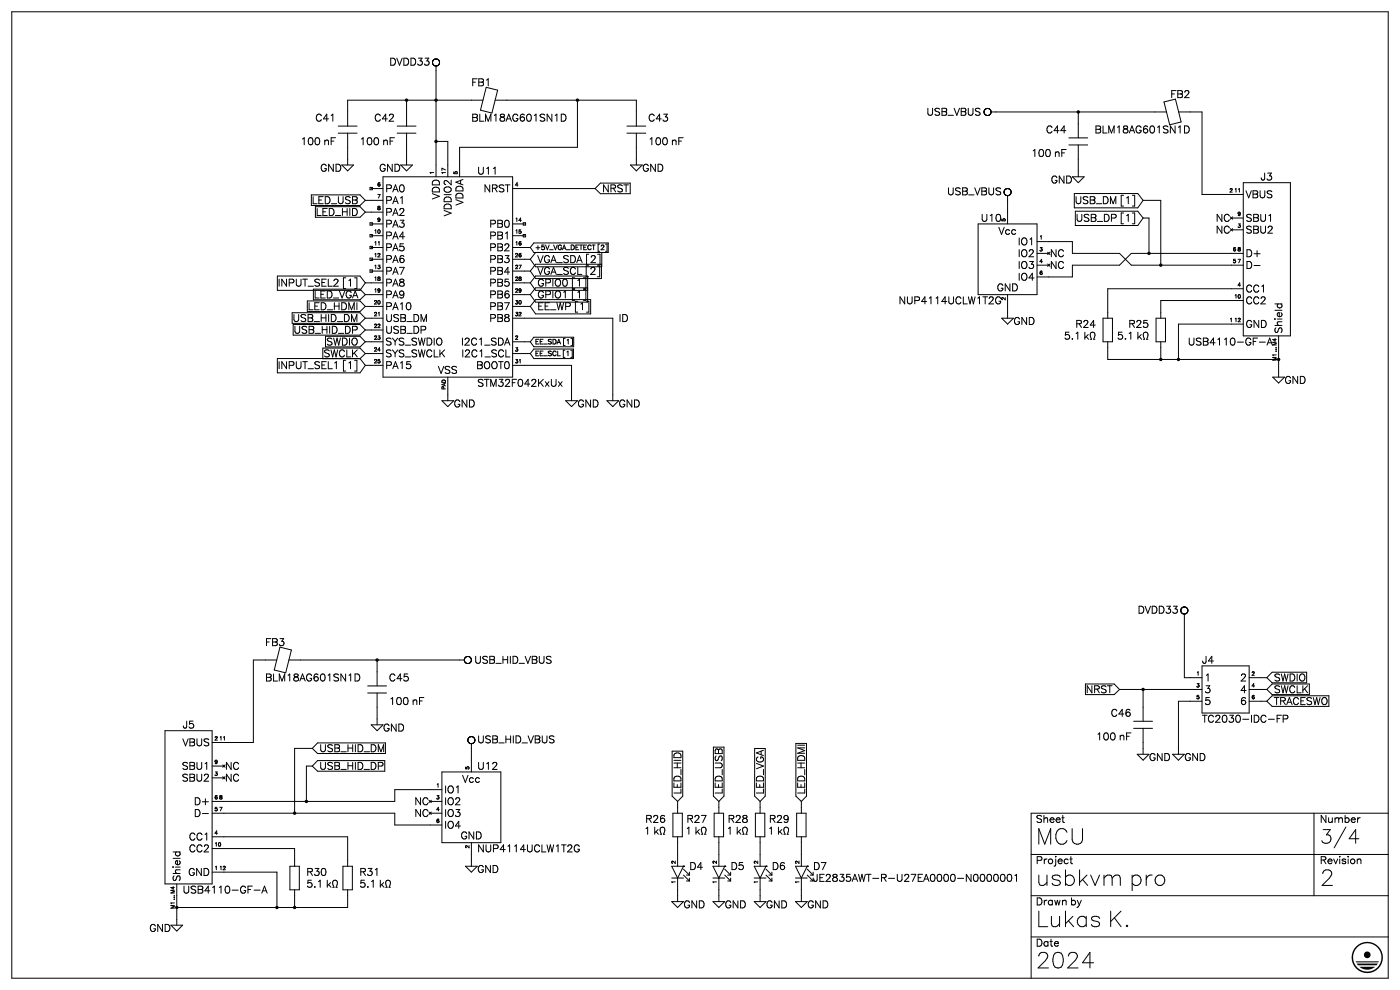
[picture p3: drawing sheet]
<svg xmlns="http://www.w3.org/2000/svg" width="297mm" height="210mm" viewBox="0 0 297 210" stroke-linecap="round" stroke-linejoin="round" font-family="sans-serif">
<g fill="none" stroke="#000" stroke-width=".21">
<path d="M2.5 2.5h292v205h-292zM82.9 12.3h.5a.8 .8 0 0 1 .5 .8 .8 .8 0 0 1-.5 .7h-.5zM84.2 12.3l.6 1.5 .5-1.5M85.7 12.3h.5a.8 .8 0 0 1 .5 .8 .8 .8 0 0 1-.5 .7h-.5zM87.2 12.3h.5a.8 .8 0 0 1 .5 .8 .8 .8 0 0 1-.5 .7h-.5zM88.7 12.3h.8l-.4 .6a.5 .5 0 0 1 .4 .8 .5 .5 0 0 1-.9-.1M90 13.6l.4 .2h.4M90.2 12.3h.8l-.5 .6h.2M92.5 14v21M248.6 19.9h.5M249.5 19.2h-.9v1.5M249.9 19.2l.9 .2 .1 .2-.4 .3 .4 .3-.2 .4-.8 .1z"/>
<path d="M249.9 19.9h.6M251.4 19.6l.2-.4h.3l.3 .3-.2 .5-.7 .7h1M64.2 29.5l.3-.3v1.5M65.6 29.3a.49 .49 0 0 1 .7 .2l.1 .4a.64 .64 0 0 1-.6 .8 .96 .96 0 0 1-.2-1.4zM67 29.3a.49 .49 0 0 1 .7 .2l.1 .4a.64 .64 0 0 1-.5 .8 .96 .96 0 0 1-.3-1.4zM68.2 24.6a.55 .55 0 0 0-.7-.4 .55 .55 0 0 0-.4 .6v.3a.55 .55 0 0 0 .4 .6 .55 .55 0 0 0 .7-.3M68.9 29.7v1M68.9 30l.3-.3 .4 .1 .1 .9M69.2 35.2a.55 .55 0 0 0-.6-.4 .55 .55 0 0 0-.5 .6v.4a.54 .54 0 0 0 .6 .6 .54 .54 0 0 0 .5-.6h-.3M69.7 25.2h-1.1l.7-1v1.5M70.3 29.9h.5M70.3 24.5l.3-.3v1.5"/>
<path d="M70.7 34.8v1.5l-1-1.5v1.5M71.2 29.2h-.9v1.5M71.8 26.8h4M71.8 28.2h4M72 34.9l-.7-.1v1.5h.7M73.7 31.2v2.5M78.5 39.7h.5v.5h-.5zM78.8 40h2.4M80.1 29.3l.2 .6-.2 .7M80.2 39.2l.2 .3M80.4 39.5h.1M80.4 39h.1"/>
<path d="M80.4 39l-.2 .2M80.5 38.7l-.3 .2v.3M80.7 24.6a.55 .55 0 0 0-.7-.4 .55 .55 0 0 0-.4 .6v.3a.55 .55 0 0 0 .4 .6 .55 .55 0 0 0 .7-.3M81.2 37.5h27.6v42.5h-27.6zM81.4 30l.4-.3 .3 .1 .1 .9M81.4 29.7v1M81.7 35.2a.55 .55 0 0 0-.6-.4 .55 .55 0 0 0-.5 .6v.4a.54 .54 0 0 0 .6 .6 .54 .54 0 0 0 .5-.6h-.3M82.2 25.2h-1.1l.7-1v1.5M82.7 29.9h.6M83.2 24.2l-.5 .1-.1 .3M83.2 34.8v1.5l-1-1.5v1.5M83.3 25l-.8 .7h1"/>
<path d="M83.7 29.2h-1v1.5M84.2 26.8h4.1M84.2 28.2h4.1M84.5 34.9l-.7-.1v1.5h.7M86.3 21.2v5.6M86.3 28.2v5.5M91.7 38.7v.5h1.5v-.5M91.9 39.9l.4-.2 .7 .2 .2 .3v.5h-1.5v-.5zM92.5 30h2.5v5M94.2 38.6l.1 .4 .3 .1M94.3 39.9a.74 .74 0 0 1 .9-.3 .74 .74 0 0 1 .4 .9 .74 .74 0 0 1-.9 .3 .74 .74 0 0 1-.4-.9zM95.7 38.2v1l-.7-.7"/>
<path d="M96.7 38.6l1.5 .6M96.8 39.8a.84 .84 0 0 1 1.4 .2v.5h-1.5zM97.7 38.3v.7M101.9 23.4l1.2-4.9 2.5 .6-1.2 4.9M102.5 21.2h-28.8v5.6M103.9 39.2v1.5l-1-1.5v1.5M104.5 39.9h.8l.2-.3-.1-.2-.9-.2v1.5M105 39.9l.5 .8M105 21.2h30v5.6M106.9 39.4l-.4-.2-.6 .2 .1 .4 .7 .3 .2 .2v.2l-.4 .2-.6-.2M107.2 39.2h1M107.7 39.2v1.5"/>
<path d="M108.8 40h17.5M122.5 21.2v10h-25M126.3 40l1.1 1.1h6.3M133 26.8h4M133 28.2h4M133.7 38.8h-6.3l-1.1 1.2M133.7 35h2.5l-1.2 1.2zM135 28.2v6.8M196.8 23v1l.5 .5 .5-.3v-1.2M199.3 23.2l-.3-.2-.7 .2 .2 .3 .7 .3 .1 .2v.2l-.3 .3-.7-.3M199.8 23l1 .1v.4l-.3 .2 .3 .3-.1 .4-.9 .1zM199.8 23.7h.7"/>
<path d="M201.1 24.5h1.2M201.2 39.8v1.1l.4 .4 .5-.2 .1-1.3M202.4 23l.6 1.5 .6-1.5M203.9 23l.9 .1 .1 .3-.3 .3 .3 .3-.1 .4-.9 .1zM203.9 23.7h.7M204.2 39.8l.9 .2v.4l-.2 .2 .3 .2-.1 .5h-.9zM205.4 23v1l.4 .5 .5-.3 .1-1.2M206.8 39.8l.6 1.5 .5-1.5M206.9 24.2l.7 .3M207.6 23h-.5l-.2 .3 .2 .2 .5 .2M208.3 39.8l.9 .2v.4l-.3 .2 .4 .2-.2 .5h-.8zM209.8 39.8v1.1l.4 .4 .5-.2 .1-1.3"/>
<path d="M211.3 23.7h36.2M211.9 39.8l-.5 .1-.1 .3 .1 .2 .6 .2M219.2 32l.3-.3v1.5M220.6 31.8a.49 .49 0 0 1 .7 .2l.1 .4a.64 .64 0 0 1-.6 .8 .96 .96 0 0 1-.2-1.4zM222 31.8a.49 .49 0 0 1 .7 .2l.1 .4a.64 .64 0 0 1-.6 .8 .96 .96 0 0 1-.2-1.4zM223.2 27.1a.55 .55 0 0 0-.7-.4 .55 .55 0 0 0-.4 .6v.3a.55 .55 0 0 0 .4 .6 .55 .55 0 0 0 .7-.3M223.9 38.3h.3l-.2 .5M223.9 32.2v1M223.9 32.5l.4-.3 .3 .1 .1 .9M224.2 37.7a.55 .55 0 0 0-.6-.4 .55 .55 0 0 0-.5 .6l.1 .6 .2 .3M224.7 27.7h-1.1l.7-1v1.5M225.3 32.4h.5"/>
<path d="M225.7 37.3v1.5l-1-1.5v1.5M226.1 27.7h-1.1l.8-1v1.5M226.2 31.7h-.9v1.5M226.8 29.3h3.9M226.8 30.7h3.9M227 37.4l-.7-.1v1.5h.7M228.7 23.7v5.6M228.7 30.7v5.5M232.5 26.7l.9 .2v.4l-.3 .1 .4 .3-.1 .4-.9 .1zM232.5 27.4h.6M234 26.7v1.5h.9M235.2 28.2v-1.5l.6 1.5 .6-1.5v1.5"/>
<path d="M237.1 27l.3-.3v1.5M238.4 26.8v.4l.7 .2 .2 .3a.5 .5 0 0 1-.5 .5 .5 .5 0 0 1-.5-.5l.2-.3 .6-.2 .1-.3a.56 .56 0 0 0-.8-.1zM239.6 28.2l.5-1.5 .6 1.5M239.8 27.7h.7M242.1 27.1a.55 .55 0 0 0-.7-.4 .55 .55 0 0 0-.4 .6v.3a.54 .54 0 0 0 .5 .6 .54 .54 0 0 0 .6-.6h-.4M243.4 26.9v-.1a.49 .49 0 0 0-.8 .2v.7M244.1 26.8a.49 .49 0 0 1 .8 .2v.4a.64 .64 0 0 1-.5 .8 .96 .96 0 0 1-.3-1.4zM245.6 27l.3-.3v1.5M246.9 21.6l2.5-.6 1.2 4.9-2.5 .6zM247.8 26.9l-.4-.2-.6 .2 .1 .4 .7 .3 .2 .2v.2l-.4 .2-.6-.2M249.3 26.7v1.5l-1-1.5v1.5M250 27l.4-.3v1.5"/>
<path d="M250 23.7h5v17.5h8.8M251.3 26.7h.5a.8 .8 0 0 1 .5 .8 .8 .8 0 0 1-.5 .7h-.5zM263.8 38.7h10v32.5h-10zM268.3 36.7l-.1 1.4-.2 .1-.3-.1-.1-.4M268.8 37.9l.3 .3M268.9 36.7h.8M59.2 59.2v1.5M60.8 59.2v1.5l-1-1.5v1.5M61.4 60l.8-.1 .2-.2-.1-.3-.9-.2v1.5M62.9 59.2v1.1l.4 .4 .5-.2 .1-1.3M64.2 59.2h1M64.7 59.2v1.5"/>
<path d="M66.4 41.7v1.5h.9M67.3 44.2v1.5h.8M67.6 42.4h.6M67.8 59.4l-.4-.2-.6 .2 .1 .4 .7 .3 .2 .2v.2l-.4 .2-.6-.2M68.3 59.9h.6M68.5 44.9h.6M68.6 41.7h-1v1.5h1M69 41.7h.5a.8 .8 0 0 1 .5 .8 .8 .8 0 0 1-.5 .7h-.5zM69.2 59.2h-.9v1.5h.9M69.4 44.2h-.9v1.5h.9M69.6 59.2v1.5h.9M69.9 44.2h.5a.8 .8 0 0 1 .5 .8 .8 .8 0 0 1-.5 .7h-.5z"/>
<path d="M70.3 43.2h1.1M70.9 59.6l.2-.4 .5 .1 .1 .2-.2 .5-.7 .7h1M71.1 45.7h1.2M71.8 41.7v1.1l.4 .4 .5-.2 .1-1.3M72.6 44.2v1.5M72.6 44.9h1M73.4 58.9h-.5v2.3h.5M73.6 44.2v1.5M74 59.5l.4-.3v1.5M74.2 44.2v1.5M74.3 41.9l-.4-.2-.6 .2 .1 .4 .7 .3 .2 .2v.2l-.4 .2-.6-.2M74.8 42.4h.6"/>
<path d="M75.2 58.9h.5M75.4 41.7h-.6v1.5h.6M75.5 44.3l-.7-.1v1.5l.7-.1M76.4 58.6h-17.6v3h17.6M76.4 43.8h-9.5v2.3h9.5M76.4 41.3h-10.3v2.3h10.3M78.5 52.2h.5v.5h-.5zM78.5 54.7h.5v.5h-.5zM78.5 47.2h.5v.5h-.5zM78.5 49.7h.5v.5h-.5zM78.5 57.2h.5v.5h-.5zM78.8 47.5h2.4"/>
<path d="M78.8 52.5h2.4M78.8 55h2.4M78.8 57.5h2.4M78.8 50h2.4M79.5 56.4l.2-.2v.8M79.5 48.9l.2-.2v.8M79.5 51.4l.2-.2v.8M79.5 53.9l.2-.2v.8M80.1 56.9l.4 .1M80.2 56.2h.4l-.2 .3h.1M80.3 51.4l.1-.2v.8M80.5 53.7l-.3 .2"/>
<path d="M80.5 54.1l-.4 .4h.5M80.5 48.8a.34 .34 0 0 0-.4 .3 .34 .34 0 0 0 .4 .4M91.7 41.1l1.5 .5-1.5 .6M94.2 41.3h1.5M94.2 44.6l1.5 .6-1.5 .6M94.3 43.6a.84 .84 0 0 1 1.4 .2v.5h-1.5zM94.3 42.1a.84 .84 0 0 1 1.4 .2v.5h-1.5zM96.7 42.4l1.5 .5-1.5 .6M96.8 41.3a.84 .84 0 0 1 1.4 .2v.5h-1.5zM104.1 47.5l.9-.1 .1-.2-.1-.3-.9-.2v1.5M104.1 52.5l.9-.1 .1-.2-.1-.3-.9-.2v1.5M104.1 55l.9-.1 .1-.2-.1-.3-.9-.2v1.5"/>
<path d="M104.1 50l.9-.1 .1-.2-.1-.3-.9-.2v1.5M104.1 57.5l.9-.1 .1-.2-.1-.3-.9-.2v1.5M104.1 60l.9-.1 .1-.2-.1-.3-.9-.2v1.5M105.6 54.2l.9 .2 .1 .2-.4 .3 .4 .3-.1 .4-.9 .1zM105.6 59.2l.9 .2 .1 .2-.4 .3 .4 .3-.1 .4-.9 .1zM105.6 46.7l.9 .2 .1 .2-.4 .3 .4 .3-.1 .4-.9 .1zM105.6 49.2l.9 .2 .1 .2-.4 .3 .4 .3-.1 .4-.9 .1zM105.6 51.7l.9 .2 .1 .2-.4 .3 .4 .3-.1 .4-.9 .1zM105.6 56.7l.9 .2 .1 .2-.4 .3 .4 .3-.1 .4-.9 .1zM105.6 59.9h.6M105.6 57.4h.6M105.6 54.9h.6"/>
<path d="M105.6 47.4h.6M105.6 49.9h.6M105.6 52.4h.6M107 55.4l.4 .3 .4-.1M107.2 54.2h.8l-.5 .6h.3M107.2 49.5l.4-.3v1.5M107.7 51.7l-.5 .1-.1 .3M107.8 56.7l-.8 1h1.1M107.8 52.5l-.8 .7h1M107.8 46.8a.49 .49 0 0 0-.7 .2l-.1 .4a.64 .64 0 0 0 .6 .8l.2-.1M107.9 59.2h-.7l-.1 .7 .3-.2 .4 .1M113.2 51.5h15.8"/>
<path d="M113.2 53.6h15.8M113.6 56.1h14M113.6 59.1h14M113.6 56.6h14.1M113.6 58.6h11.1M203.7 40.1l-.3-.3-.7 .3 .2 .3 .7 .3 .1 .2v.2l-.3 .2-.7-.2M204.2 40.6h.7M205.5 41.3h1.1M207.5 47.5h12.5v15h-12.5zM208.3 40.6h.6M208.4 45.5v1l.4 .5 .5-.3 .1-1.2M210.1 45.7l.3-.2v1.5"/>
<path d="M211.3 41.1l.6 .2M211.9 48.2l.6 1.5 .5-1.5M212.1 45.5a.49 .49 0 0 0-.7 .2l-.1 .4a.64 .64 0 0 0 .6 .9l.2-.1M213.8 42.5v2.5M216.2 50.5v1.5M216.2 53v1.5M216.2 55.5v1.5M216.2 58v1.5M216.8 59.1a.69 .69 0 0 1 0-.8 .69 .69 0 0 1 .8-.3l.3 .5-.1 .6M216.9 55.7l.1-.2a.7 .7 0 0 1 .9 .7 .7 .7 0 0 1-.9 .7l-.3-.5zM217 53a.7 .7 0 0 1 .9 .7 .7 .7 0 0 1-.9 .7l-.3-.5 .1-.6zM217 50.5a.74 .74 0 0 0-.3 1 .74 .74 0 0 0 .9 .4l.3-.5-.1-.6-.2-.3"/>
<path d="M218.3 56.7l.3 .3 .5-.1M218.4 55.5h.8l-.4 .5h.2M218.5 50.7l.4-.2v1.5M218.9 53h-.4l-.1 .3M219 58l-.7 1h1.1M219 53.7l-.7 .8h1M220 51.2h7.5v2.5h10l2.5 2.5h23.8M227.9 41.1h13.5l1.1 1.4-1.1 1.6h-13.5zM228.1 44.8h13.3l1.1 1.4-1.1 1.6h-13.3zM228.3 41.7v1.1l.4 .4 .5-.2 .1-1.3M228.5 45.5v1l.4 .5 .5-.3 .1-1.2M230.8 41.9l-.4-.2-.6 .2 .1 .4 .7 .3 .2 .2v.2l-.4 .2-.6-.2"/>
<path d="M231 45.7l-.4-.2-.6 .2 .1 .3 .8 .3 .1 .2v.2l-.4 .3-.6-.3M231.3 41.7l.9 .2 .1 .2-.4 .3 .4 .3-.2 .4-.8 .1zM231.3 42.4h.6M231.5 45.5l.9 .1 .1 .3-.4 .3 .4 .3-.1 .4-.9 .1zM231.5 46.2h.6M232.6 43.2h1.1M232.8 47h1.1M234.1 41.7h.5a.8 .8 0 0 1 .5 .8 .8 .8 0 0 1-.5 .7h-.5zM234.3 45.5h.5a.8 .8 0 0 1 .5 .7 .8 .8 0 0 1-.5 .8h-.5zM235.6 43.2v-1.5l.5 1.5 .6-1.5v1.5M235.8 46.2h.8l.2-.2-.1-.4-.9-.1v1.5M238.4 41.4h-.5v2.3h.5"/>
<path d="M238.4 45.2h-.5v2.3h.5M239 45.7l.4-.2v1.5M239 42l.4-.3v1.5M240.2 45.2h.5v2.3h-.5M240.2 41.4h.5v2.3h-.5M242.5 42.5h3.7v13.7M242.5 46.2h1.3v7.5M259.2 45.5v1.5l-1-1.5v1.5M259.2 48v1.5l-1-1.5v1.5M260.4 45.5a.75 .75 0 0 0-.7 .7 .75 .75 0 0 0 .7 .8M260.4 48a.75 .75 0 0 0-.7 .7 .75 .75 0 0 0 .7 .8M261 40.2l.1-.2 .3 .1-.5 .6h.5"/>
<path d="M262 40.1l.2-.1v.7M262.1 55h-.4v.3a.27 .27 0 0 1 .4 0 .27 .27 0 0 1-.1 .4 .27 .27 0 0 1-.4-.1M262.1 52.6l-.3-.1-.1 .5M262.6 55h.5l-.3 .7M262.8 40.1l.1-.1v.7M263 52.5l-.3 .1 .2 .2M263 52.8l-.4 .2 .1 .2h.3M263 60l-.4 .5h.6M263.8 53.7h-23.8l-2.5 2.5h-10v2.5h-5M59.2 76.7v1.5M60.8 76.7v1.5l-1-1.5v1.5M61.4 77.5l.8-.1 .2-.2-.1-.3-.9-.2v1.5"/>
<path d="M62 66.3h14.4l1.1 1.2-1.1 1.1h-14.4zM62.4 66.7v1.1l.4 .4 .5-.2 .1-1.3M62.6 69.2v1.1l.4 .4 .5-.2 .1-1.3M62.9 76.7v1.1l.4 .4 .5-.2 .1-1.3M64.2 76.7h1M64.7 76.7v1.5M64.9 66.9l-.4-.2-.6 .2 .1 .4 .7 .3 .2 .2v.2l-.4 .2-.6-.2M65.1 69.4l-.4-.2-.6 .2 .1 .4 .7 .3 .2 .2v.2l-.4 .2-.6-.2M65.4 60.7h1.1M65.4 78.2h1.1M65.4 66.7l.9 .2 .1 .2-.4 .3 .4 .3-.2 .4-.8 .1zM65.4 67.4h.6"/>
<path d="M65.6 64.2v1.5h.8M65.6 69.2l.9 .2 .1 .2-.4 .3 .4 .3-.2 .4-.8 .1zM65.6 69.9h.6M66.6 68.2h1.2M66.8 64.9h.6M66.9 61.7v1.5h.8M66.9 70.7h1.1M67.7 64.2h-.9v1.5h.9M67.8 76.9l-.4-.2-.6 .2 .1 .4 .7 .3 .2 .2v.2l-.4 .2-.6-.2M68.1 62.4h.5M68.1 64.2h.5a.8 .8 0 0 1 .6 .8 .8 .8 0 0 1-.6 .7h-.5zM68.1 67.4h1"/>
<path d="M68.1 66.7v1.5M68.3 77.4h.6M68.4 69.9h1M68.4 69.2v1.5M69 61.7h-.9v1.5h.9M69.1 66.7v1.5M69.2 76.7h-.9v1.5h.9M69.4 69.2v1.5M69.4 61.7h.5a.8 .8 0 0 1 .5 .8 .8 .8 0 0 1-.5 .7h-.5zM69.4 65.7h1.2M69.6 76.7v1.5h.9M69.7 66.7v1.5"/>
<path d="M69.9 74.4l-.4-.2-.6 .2 .1 .4 .7 .3 .2 .2v.2l-.4 .2-.6-.2M69.9 69.2v1.5M70.2 74.2l.4 1.5 .3-1.5 .4 1.5 .3-1.5M70.3 66.7h.5a.8 .8 0 0 1 .5 .8 .8 .8 0 0 1-.5 .7h-.5zM70.4 71.9l-.3-.2-.7 .2 .2 .4 .7 .3 .1 .2v.2l-.3 .2-.7-.2M70.5 69.2h.5a.8 .8 0 0 1 .5 .8 .8 .8 0 0 1-.5 .7h-.5zM70.7 63.2h1.2M70.8 71.7l.3 1.5 .4-1.5 .4 1.5 .3-1.5M70.9 64.9h1M70.9 64.2v1.5M71 77l.4-.3v1.5M71.6 68.2h1.1"/>
<path d="M71.8 70.7h1.1M71.9 64.2v1.5M72 61.7l.6 1.5 .5-1.5M72.5 64.2h.5a.8 .8 0 0 1 .5 .8 .8 .8 0 0 1-.5 .7h-.5zM72.6 71.7h.5a.8 .8 0 0 1 .6 .8 .8 .8 0 0 1-.6 .7h-.5zM73.1 66.7h.5a.8 .8 0 0 1 .5 .8 .8 .8 0 0 1-.5 .7h-.5zM73.1 74.6a.55 .55 0 0 0-.7-.4 .55 .55 0 0 0-.4 .6v.3a.55 .55 0 0 0 .4 .6 .55 .55 0 0 0 .7-.3M73.3 69.2h.5a.8 .8 0 0 1 .5 .8 .8 .8 0 0 1-.5 .7h-.5zM73.4 76.4h-.5v2.3h.5M73.6 74.2v1.5h.8M74 77l.4-.3v1.5M74 65.7v-1.5l.6 1.5 .5-1.5v1.5"/>
<path d="M74.1 71.7v1.5M74.5 62.1a.55 .55 0 0 0-.6-.4 .55 .55 0 0 0-.5 .6v.3a.54 .54 0 0 0 .6 .6 .54 .54 0 0 0 .5-.6h-.4M74.6 68.2v-1.5l.5 1.5 .6-1.5v1.5M74.8 74.2v1.5M74.8 63.2l.6-1.5 .5 1.5M74.8 70h.6M75 62.7h.7M75.1 74.9l.7 .8M75.2 76.4h.5M75.2 78.7h.5M75.2 61.2h.5M75.4 71.7a.75 .75 0 0 0-.8 .8 .75 .75 0 0 0 .8 .7"/>
<path d="M75.4 69.2h-.6v1.5M75.8 74.2l-1 1M76.4 76.1h-17.6v3h17.6M76.4 71.3h-7.3v2.3h7.3M76.4 61.3h-9.9v2.3h9.9M76.4 63.8h-11.2v2.3h11.2M76.4 73.8h-7.9v2.3h7.9M76.4 68.8h-14.2v2.3h14.2M77.5 67.5h3.7M80.4 66.2v.8M95 80v5M98.1 71.7v1.5"/>
<path d="M98.2 74.2v1.5M98.7 72.1l.3-.4 .4 .1 .1 .2-.2 .5-.7 .7h1M98.8 74.6l.2-.4h.3l.3 .3-.2 .5-.7 .7h1M101.1 72.1a.55 .55 0 0 0-.6-.4 .55 .55 0 0 0-.5 .6v.3a.55 .55 0 0 0 .5 .6 .55 .55 0 0 0 .6-.3M101.2 74.6a.55 .55 0 0 0-.7-.4 .55 .55 0 0 0-.4 .6v.3a.55 .55 0 0 0 .4 .6 .55 .55 0 0 0 .7-.3M101.3 76.7l1 .2v.4l-.3 .1 .3 .3-.1 .4-.9 .1zM101.3 77.4h.7M101.8 72l.3-.3v1.5M101.8 74.5l.4-.3v1.5M102.8 73.2h1.2M102.9 76.9l.1-.1a.7 .7 0 0 1 .9 .7 .7 .7 0 0 1-.9 .6l-.2-.5zM102.9 75.7h1.1"/>
<path d="M104.1 62.5l.9-.1 .1-.2-.1-.3-.9-.2v1.5M104.1 67.5l.9-.1 .1-.2-.1-.3-.9-.2v1.5M104.1 65l.9-.1 .1-.2-.1-.3-.9-.2v1.5M104.5 76.9l.1-.1a.7 .7 0 0 1 .9 .7 .7 .7 0 0 1-.9 .6l-.3-.5zM105.3 71.9l-.4-.2-.7 .2 .2 .4 .8 .3 .1 .4-.4 .2-.7-.2M105.3 74.4l-.3-.2-.7 .2 .2 .4 .7 .3 .1 .2v.2l-.3 .2-.7-.2M105.6 61.7l.9 .2 .1 .2-.4 .3 .4 .3-.1 .4-.9 .1zM105.6 64.2l.9 .2 .1 .2-.4 .3 .4 .3-.1 .4-.9 .1zM105.6 66.7l.9 .2 .1 .2-.4 .3 .4 .3-.1 .4-.9 .1zM105.6 62.4h.6M105.6 64.9h.6M105.6 67.4h.6"/>
<path d="M105.8 71.7h.4a.8 .8 0 0 1 .6 .8 .8 .8 0 0 1-.6 .7h-.4zM105.8 76.7h.9M106.2 76.7v1.5M106.8 74.6a.55 .55 0 0 0-.6-.4 .55 .55 0 0 0-.4 .6v.3a.55 .55 0 0 0 .4 .6 .55 .55 0 0 0 .6-.3M107 60.4l.4 .3 .4-.1M107 64.2h1l-.7 1.5M107 73.2l.6-1.5 .6 1.5M107.1 62.7l.2 .4h.5M107.2 72.7h.8M107.3 74.2v1.5h.9M107.7 61.7h-.2a.76 .76 0 0 0-.4 1M107.7 66.7l-.5 .1-.1 .3 .7 .3"/>
<path d="M107.8 67.3l-.6 .1-.2 .3 .2 .4 .5 .1M107.8 62.4h-.5l-.2 .3M107.8 76.8a.49 .49 0 0 0-.7 .2l-.1 .4a.64 .64 0 0 0 .6 .8l.2-.1M108.8 72.5h3.7M108.8 75h3.7M111.3 67.5h18.7v17.5M111.3 77.5h9.9v7.5M112.5 75l.7 1.1h8.5M112.5 72.5l.7 1.1h8.5M113.6 63.6h11.7M113.6 66.6h11.7M113.6 61.1h11.1"/>
<path d="M113.6 64.1h11.1M113.6 61.6h11.1M121.7 74h-8.5l-.7 1M121.7 71.5h-8.5l-.7 1M191.9 63v1.5l-1-1.5v1.5M192.5 63v1l.4 .5 .5-.3 .1-1.2M194.1 63.7h.8l.2-.2-.1-.4-.9-.1v1.5M196.6 64h-1.1l.7-1v1.5M197.1 63.2l.4-.2v1.5M198.6 63.2l.3-.2v1.5M200.9 64h-1.1l.7-1v1.5M201.3 63v1l.4 .5 .5-.3 .1-1.2"/>
<path d="M203.9 63.3a.55 .55 0 0 0-.7-.3 .55 .55 0 0 0-.4 .5v.4a.55 .55 0 0 0 .4 .6 .55 .55 0 0 0 .7-.4M204.4 63v1.5h.8M205.4 63l.4 1.5 .3-1.5 .4 1.5 .4-1.5M207.4 63.2l.4-.2v1.5M208.5 63h1M209 63v1.5M209.9 63.3l.2-.3h.3l.3 .2-.2 .5-.7 .8h1M211.9 63a.75 .75 0 0 0-.7 .7 .75 .75 0 0 0 .7 .8M212.5 67.5h2.5l-1.2 1.2zM212.7 60.6a.55 .55 0 0 0-.6-.4 .55 .55 0 0 0-.4 .6v.3a.54 .54 0 0 0 .5 .6 .54 .54 0 0 0 .5-.6h-.3M213.8 65v2.5M226.8 70.5h-.7l-.1 .6a.53 .53 0 0 1 .8 0 .53 .53 0 0 1-.1 .8 .53 .53 0 0 1-.8-.2"/>
<path d="M227.5 71.8v.2zM228.3 70.7l.3-.2v1.5M228.4 68.7l.9-.1 .1-.2v-.3l-1-.1v1.5M228.9 68.7l.5 .8M229.9 68.3l.3-.3h.4l.2 .2-.2 .5-.7 .8h1M230.1 70.5v1.5M230.4 71.4l.5 .6M230.9 71l-.8 .7M231.9 70.5h-.2a.62 .62 0 0 0-.3 1l.2 .5h-.3M232 68l-.7 1h1.1M234 67.5v5M235 72.5v3.7h36.3"/>
<path d="M236 67.5v5M239.7 68.7l.8-.1 .2-.2-.1-.3-.9-.1v1.5M240.2 68.7l.5 .8M241.2 68.3l.3-.3h.4l.1 .2-.2 .5-.7 .8h1M241.4 70.5v1.5M241.7 71.4l.5 .6M242.1 71l-.7 .7M242.5 69.2l.2 .2 .4 .1M243.1 70.5h-.1a.62 .62 0 0 0-.4 1l.2 .5h-.3M243.4 68h-.7l-.1 .6 .3-.1h.4M245.2 67.5v5M246.2 72.5v3.7"/>
<path d="M247.3 67.5v5M253.3 71.7l-.1 1.3-.5 .2-.4-.4M254.8 71.9l-.4-.2-.6 .2 .1 .4 .7 .3 .2 .2v.2l-.4 .2-.6-.2M255.3 71.7l.9 .2 .1 .2-.4 .3 .4 .3-.2 .4-.8 .1zM255.3 72.4h.6M257.8 72.7h-1.1l.7-1v1.5M258.4 72l.3-.3v1.5M259.8 72l.3-.3v1.5M261 67.6l.2-.1v.7M261.2 71.8a.49 .49 0 0 1 .7 .2l.1 .4a.64 .64 0 0 1-.6 .8 .96 .96 0 0 1-.2-1.4zM262 67.6l.2-.1v.7M262 62.6l.2-.1v.7"/>
<path d="M262.5 72.6h1.3M263 67.5l-.3 .2M263 67.9l-.4 .3h.5M263 62.5a.34 .34 0 0 0-.4 .4 .34 .34 0 0 0 .4 .3M263.8 63.7h-17.6v3.8M263.8 68.7h-13.8v7.5M263.8 61.2h-28.8v6.3M265.4 72.1a.55 .55 0 0 0-.7-.4 .55 .55 0 0 0-.4 .6v.3a.54 .54 0 0 0 .5 .6 .54 .54 0 0 0 .6-.6h-.4M265.9 72.4h.5M266.8 71.7h-.9v1.5M267.1 72.6h1.3M268.8 73.2l.6-1.5 .5 1.5"/>
<path d="M269 72.7h.7M270 80h2.5l-1.2 1.2zM270.7 74.5h.1M270.7 74.1h.1M270.8 75.8h-.8l.8 .3-.8 .3h.8M270.8 75.3h-.8l.1 .2M271.3 73.7v6.3M93.7 85h2.6l-1.3 1.2zM93.8 80.7l-.1 .4h.8v-.4M94.1 82l-.3 .1-.1 .4h.8M94.1 82v.1M94.1 82.1v.4"/>
<path d="M94.2 81.4v.3M94.5 81.3l-.8 .3 .8 .3M120 85h2.5l-1.3 1.2zM128.8 85h2.4l-1.2 1.2zM58.7 140h-5v17.5h-6.2M61.3 140h37.2M80 140v5.5M98.5 140h.1M98.5 139.9v.1M98.5 139.9h.1M98.5 139.8v.1M98.5 139.8h.1"/>
<path d="M98.6 139.6l-.1 .2M98.7 139.5l-.1 .1M98.7 139.5h.1M98.7 139.4v.1M98.8 139.4h-.1M98.8 139.4h.1M98.9 139.4h-.1M98.9 139.3v.1M98.9 139.3h.1M99 139.3h-.1M99 139.3h.1M99.1 139.3h-.1"/>
<path d="M99.1 139.3h.1M99.2 139.3h-.1M99.3 139.2l-.1 .1M99.3 139.2v.1M99.3 139.3h.1M99.4 139.3h.1M99.5 139.3h.1M99.6 139.3v.1M99.6 139.4h.1M99.7 139.4l.2 .3M99.9 139.7h.1M99.9 139.7l.1 .1"/>
<path d="M100 139.8h.1M100 139.8v.1M100 139.9h.1M241.6 128.6h.5a.8 .8 0 0 1 .6 .7 .8 .8 0 0 1-.6 .8h-.5zM242.9 128.6l.6 1.5 .6-1.5M244.4 128.6h.5a.8 .8 0 0 1 .5 .7 .8 .8 0 0 1-.5 .8h-.5zM245.9 128.6h.5a.8 .8 0 0 1 .5 .7 .8 .8 0 0 1-.5 .8h-.5zM247.5 128.6h.8l-.4 .6a.5 .5 0 0 1 .3 .8 .5 .5 0 0 1-.8-.2M248.8 129.8l.3 .3 .5-.1M248.9 128.6h.8l-.4 .6h.2M251.2 130.2v13.5h3.8M35 155h10v32.5h-10z"/>
<path d="M38.8 156.7l.6 1.5 .5-1.5M40.3 156.7l.9 .2 .1 .2-.4 .3 .4 .3-.2 .4-.8 .1zM40.3 157.4h.6M41.8 156.7v1.1l.4 .4 .5-.2 .1-1.3M43.3 158l.6 .2M43.9 156.7l-.5 .1-.1 .3 .1 .2 .6 .2M58.2 142.1l1.2-4.8 2.4 .6-1.2 4.8M66.2 158.7h-3.7v13.8M66.2 158.7l1.2 1.1h14.4M78 145.5h4M78 147h4M78.8 153.7h2.4l-1.2 1.3z"/>
<path d="M80 147v6.7M81.8 157.6h-14.4l-1.2 1.1M98.5 140v.2M98.5 140.2v.1M98.5 140.3h.1M98.6 140.3v.1M98.6 140.4h.1M98.6 140.4l.4 .3M99 140.7h.1M99.1 140.7h.1M99.2 140.7h.1M99.3 157v.2"/>
<path d="M99.3 157h.1M99.3 156.9v.1M99.3 156.9h.1M99.3 157.2h.1M99.3 157.2l.3 .4M99.3 156.8v.1M99.3 156.7v.1M99.3 156.7h.1M99.3 140.7h.1M99.3 156.6v.1M99.4 140.7h-.1M99.4 156.6h-.1"/>
<path d="M99.4 156.6h.1M99.4 156.5v.1M99.4 140.7h.1M99.4 156.5h.1M99.5 140.7h-.1M99.5 156.5h-.1M99.5 156.4v.1M99.5 156.4h.1M99.5 140.7h.1M99.6 156.4h-.1M99.6 140.7h-.1M99.6 157.6h.1"/>
<path d="M99.6 157.6v.1M99.6 157.7h.1M99.7 157.7h.1M99.7 140.6l-.1 .1M99.7 140.6h.1M99.7 156.3l-.1 .1M99.8 140.6h-.1M99.8 140.5v.1M99.8 157.7h.1M99.8 156.3h-.1M99.8 140.5h.1M99.9 140.4l-.1 .1"/>
<path d="M99.9 157.7h.1M99.9 156.3h-.1M99.9 140.4h.1M99.9 156.3h.1M99.9 140.3v.1M100 140.3h-.1M100 140.2v.1M100 140.1v.1M100 140.1h.1M100 157.7v6M100 156.2v.1M100 156.2l-.1 .1"/>
<path d="M100 157.7h.1M100 156.3h.1M100.1 157.7h-.1M100.1 156.3h.1M100.1 157.7h.1M100.2 156.3h.1M100.2 157.7h-.1M100.3 157.7h-.1M100.3 156.3l.1 .1M100.3 157.7h.1M100.4 157.7h-.1M100.4 157.6v.1"/>
<path d="M100.4 157.6h.1M100.4 156.4h.1M100.5 156.4l.1 .1M100.5 157.5l-.1 .1M100.6 157.5h-.1M100.6 156.5h.1M100.6 156.5v.1M100.6 156.6h.1M100.6 157.4v.1M142.6 159.3v9.6l1.2 1.1M144.8 159.3v9.6l-1 1.1M151.3 158.5v10.4l1.2 1.1"/>
<path d="M153.6 158.5v10.4l-1.1 1.1M160.1 158.8v10.1l1.1 1.1M162.3 158.8v10.1l-1.1 1.1M168.8 157.7v11.2l1.2 1.1M171.1 157.7v11.2l-1.1 1.1M231.6 145.5v1.5l-1-1.5v1.5M232.2 146.2l.9-.1 .1-.2-.1-.3-.9-.1v1.5M232.7 146.2l.5 .8M232.9 155.7l.4-.2v1.5M234.4 155.5a.49 .49 0 0 1 .7 .2v.4a.64 .64 0 0 1-.5 .9 .96 .96 0 0 1-.2-1.5zM234.6 145.7l-.3-.2-.7 .2 .2 .3 .7 .3 .1 .2v.2l-.3 .3-.7-.3M234.9 145.5h1"/>
<path d="M235.8 155.5a.49 .49 0 0 1 .7 .2l.1 .4a.64 .64 0 0 1-.6 .9 .96 .96 0 0 1-.2-1.5zM236.4 145.1h-6.1v2.2h6.1M236.9 150.8a.55 .55 0 0 0-.6-.3 .55 .55 0 0 0-.4 .5v.4a.55 .55 0 0 0 .4 .6 .55 .55 0 0 0 .6-.4M237.5 146.2h17.5M237.6 156v1M237.6 156.2l.4-.2h.4v1M238.4 151.5h-1l.7-1v1.5M238.9 151.5v.2l.5 .3M239 156.2h.6M239.4 151l-.3 .1-.2 .4M239.4 150.5h-.1a.76 .76 0 0 0-.4 1M239.9 155.5h-.9v1.5"/>
<path d="M240.5 153h4M240.5 154.5h4M241.3 160h2.5l-1.3 1.2zM242.5 146.2v6.8M242.5 154.5v5.5M248.7 160h2.5l-1.2 1.2zM253.9 148.1l.3 .1M253.9 145.6l.3 .1M254 145h.4l-.3 .3h.2M254 142.6l.2-.1v.7M254.3 147.5h-.3l-.1 .3 .3-.1M255 141.2h10v10h-10z"/>
<path d="M255 148.7h-5v11.3M263.4 149l.2 .4 .3 .1M263.9 148.5l-.3 .1-.2 .4M263.9 143h-.4l-.1 .3M263.9 148h-.1a.76 .76 0 0 0-.4 1M264 145.5l-.7 1h1.1M264 143.7l-.7 .8h1M265 146.2h3.8M265 143.7h3.8M265 148.7h3.8M268.8 143.7l1.1 1.1h7.3M268.8 146.2l1.1 1.1h7.9"/>
<path d="M268.8 148.7l1.1 1.1h12M277.2 142.6h-7.3l-1.1 1.1M277.8 145.1h-7.9l-1.1 1.1M281.9 147.6h-12l-1.1 1.1M39.8 161.9l-.4-.2-.6 .2 .1 .4 .7 .3 .2 .2v.2l-.4 .2-.6-.2M39.8 164.4l-.4-.2-.6 .2 .1 .4 .7 .3 .2 .2v.2l-.4 .2-.6-.2M40.3 161.7l.9 .2 .1 .2-.4 .3 .4 .3-.2 .4-.8 .1zM40.3 164.2l.9 .2 .1 .2-.4 .3 .4 .3-.2 .4-.8 .1zM40.3 162.4h.6M40.3 164.9h.6M41.4 177.1a.55 .55 0 0 0-.7-.4 .55 .55 0 0 0-.4 .6v.3a.55 .55 0 0 0 .4 .6 .55 .55 0 0 0 .7-.3M41.4 179.6a.55 .55 0 0 0-.7-.4 .55 .55 0 0 0-.4 .6v.3a.55 .55 0 0 0 .4 .6 .55 .55 0 0 0 .7-.3"/>
<path d="M41.4 171.7h.5a.8 .8 0 0 1 .5 .8 .8 .8 0 0 1-.5 .7h-.5zM41.4 169.2h.5a.8 .8 0 0 1 .5 .8 .8 .8 0 0 1-.5 .7h-.5zM41.8 161.7v1.1l.4 .4 .5-.2 .1-1.3M41.8 164.2v1.1l.4 .4 .5-.2 .1-1.3M42.9 177.1a.55 .55 0 0 0-.7-.4 .55 .55 0 0 0-.4 .6v.3a.55 .55 0 0 0 .4 .6 .55 .55 0 0 0 .7-.3M42.9 179.6a.55 .55 0 0 0-.7-.4 .55 .55 0 0 0-.4 .6v.3a.55 .55 0 0 0 .4 .6 .55 .55 0 0 0 .7-.3M42.9 170.1h1.3M42.9 172.6h1.3M43.5 162l.4-.3v1.5M43.6 169.4v1.3M43.9 176.7l-.4 .3M43.9 164.2l-.4 .1-.1 .3"/>
<path d="M43.9 179.2l-.4 .1-.1 .3M44 165l-.7 .7h1M44 180l-.7 .7h1M45 172.5h38.8v2.5h9.9M45 162.5h2.5M47.5 177.5h26.2v6.2M47.5 180h15v3.7M66.2 162.5h-1.2v7.5M66.2 162.5l1.2 1.1h14.2M81.6 161.3h-14.2l-1.2 1.2M89.2 169.2v1.5l-1-1.5v1.5M89.2 171.7v1.5l-1-1.5v1.5"/>
<path d="M90.4 171.7a.75 .75 0 0 0-.7 .8 .75 .75 0 0 0 .7 .7M90.4 169.2a.75 .75 0 0 0-.7 .8 .75 .75 0 0 0 .7 .7M92.7 174.1v.1M92.7 174.2l.2 .3M92.8 166.4l.1-.2v.8M92.8 174.1l-.1 .1M92.9 174.5h.1M93.7 163.7h12.5v15h-12.5zM93.7 167.5h-9.9v2.5h-38.8M98.1 164.5l.6 1.5 .6-1.5M98.2 176.5a.74 .74 0 0 0-.3 1 .74 .74 0 0 0 .9 .4l.2-.5h-.4M98.8 179.5l.1 .3"/>
<path d="M98.8 176.5l.2 .3M98.9 179.8h.1M99.5 179.4v.5l-.4-.4M100 178.7v5M137 175.7l.4-.2v1.5M137.2 173.7l.8-.1 .2-.2-.1-.3-.9-.1v1.5M137.7 173.7l.5 .8M138.7 173.3l.3-.3h.4l.1 .2-.2 .5-.7 .8h1M138.9 175.5v1.5M139.2 176.4l.5 .6M139.6 176l-.7 .7M140.1 174l.2 .4h.5"/>
<path d="M140.7 173h-.2a.76 .76 0 0 0-.4 1M140.8 175.5h-.3a.62 .62 0 0 0-.4 1l.2 .5h-.3M140.8 173.6h-.5l-.2 .4M142.7 172.5v5M143.8 170v2.5M143.8 177.5v6.2M144.8 172.5v5M146.4 173.7l.5 .8M146.6 173l.3 .2v.3l-.3 .2M147.4 173.3l.3-.3h.4l.2 .2-.2 .5-.7 .8h1M147.6 175.5v1.5M147.9 176.4l.5 .6"/>
<path d="M148.4 176l-.8 .7M148.8 173h1l-.7 1.5M149.6 175.5h-.4a.62 .62 0 0 0-.3 1l.2 .5h-.3M151.5 172.5v5M152.5 170v2.5M152.5 177.5v6.2M153.5 172.5v5M155.2 173.7l.5 .8M155.3 173l.4 .2-.1 .3-.3 .2M156.2 173.3l.3-.3h.4l.1 .2-.2 .5-.7 .8h1M156.4 175.5v1.5M156.7 176.4l.5 .6"/>
<path d="M157.1 176l-.7 .7M158.2 173h-.5l-.1 .3 .7 .4M158.2 173.5l-.5 .2-.2 .3 .2 .4 .5 .1M158.3 175.5h-.3a.62 .62 0 0 0-.4 1l.2 .5h-.3M160.3 172.5v5M161.2 170v2.5M161.2 177.5v6.2M162.3 172.5v5M163.9 173.7l.5 .8M164.1 173l.3 .2v.3l-.3 .2M164.9 173.3l.3-.3h.4l.2 .2-.2 .5-.7 .8h1M165.1 175.5v1.5"/>
<path d="M165.4 176.4l.5 .6M165.9 176l-.8 .7M166.4 174.2l.2 .3 .4-.1M167 173a.47 .47 0 0 0-.7 .4 .47 .47 0 0 0 .7 .4M167.1 175.5h-.4a.62 .62 0 0 0-.3 1l.2 .5h-.3M169 172.5v5M170 170v2.5M170 177.5v6.2M171 172.5v5M278.7 172.5v17.5M294.5 172.5h-75.8v35M33 196.4a.55 .55 0 0 0-.7-.3 .55 .55 0 0 0-.4 .6v.3a.54 .54 0 0 0 .5 .6 .54 .54 0 0 0 .6-.6h-.4"/>
<path d="M34.5 196.1v1.5l-1-1.5v1.5M35.8 196.2l-.8-.1v1.5l.8-.1M36.7 188.1v.5l-.5-.4M36.9 190.7h.1M36.9 190.4h.1M36.9 190h.1M37 192.1h-.8l.8 .3-.8 .2h.8M37 191.5h-.8l.2 .2M37 188.9h-.8l.8 .2-.8 .3h.8M37.5 187.5v7.5M41.2 184.6a.55 .55 0 0 0-.6-.4 .55 .55 0 0 0-.5 .6v.3a.54 .54 0 0 0 .6 .6 .54 .54 0 0 0 .5-.6h-.3M42.7 184.2v1.5l-1-1.5v1.5"/>
<path d="M44 184.3l-.7-.1v1.5l.7-.1M47.5 185h11.2v7.5M61.5 183.7h2v5h-2zM62.5 188.7v3.8M72.8 183.7h2v5h-2zM73.7 188.7v3.8h-36.2M98.8 183.7h2.4l-1.2 1.3zM142.5 186.2h2.5M142.5 191.2h2.5l-1.2 1.3zM143.2 187.1h-.7l.1 .1M143.8 186.2v5M145 183.7h.1"/>
<path d="M145 183.7h-2.5l1.3 2.5M145 184.4l1.2 1.2M145 185.6l1.2 1.3M145 183.7l-1.2 2.5M145.6 185.6h.6M145.6 186.9h.6M146.2 185v.6M146.2 186.2v.7M151.2 186.2h2.6M151.2 191.2h2.6l-1.3 1.3zM152 187.1h-.8l.2 .1M152.5 186.2v5"/>
<path d="M153.8 183.7h.1M153.8 183.7h-2.6l1.3 2.5M153.8 184.4l1.2 1.2M153.8 185.6l1.2 1.3M153.8 183.7l-1.3 2.5M154.4 185.6h.6M154.4 186.9h.6M155 185v.6M155 186.2v.7M160 186.2h2.5M160 191.2h2.5l-1.3 1.3zM160.7 187.1h-.7l.1 .1"/>
<path d="M161.2 186.2v5M162.5 183.7h.1M162.5 183.7h-2.5l1.2 2.5M162.5 184.4l1.2 1.2M162.5 185.6l1.2 1.3M162.5 183.7l-1.3 2.5M163.1 185.6h.6M163.1 186.9h.6M163.7 185v.6M163.7 186.2v.7M168.8 186.2h2.5M168.8 191.2h2.5l-1.3 1.3z"/>
<path d="M169.5 187.1h-.7l.1 .1M170 186.2v5M171.3 183.7h.1M171.3 183.7h-2.5l1.2 2.5M171.3 184.4l1.2 1.2M171.3 185.6l1.2 1.3M171.3 183.7l-1.3 2.5M218.7 190h75.8M218.7 181.2h75.8M218.7 198.7h75.8"/>
<circle cx="243" cy="27.7" r=".47"/>
<circle cx="261.9" cy="53" r=".23"/>
</g>
<g fill="#000">
<path d="M287.7 200.8a3.3 3.3 0 0 1 2.4-1v.3a3 3 0 0 0-2.7 4.3 3 3 0 0 0 5 .5 3 3 0 0 0-1.7-4.8h-.6v-.3a3.3 3.3 0 0 1 3.2 4.2 3.3 3.3 0 0 1-4.9 2 3.3 3.3 0 0 1-.7-5.2zM288.4 205.1h3.3a2.59 2.59 0 0 1-3.3 0zM287.8 204.4h4.5l-.3 .4h-3.9zM287.6 203.9h4.9l-.1 .2h-4.7z"/>
<circle cx="290.1" cy="202.5" r=".71"/>
</g>
<g fill="none" stroke="#000" stroke-width=".75">
<path d="M86.3 21.2h.1M92.5 21.2h.1M92.5 30h.1M122.5 21.2h.1M228.7 23.7h.1M243.8 53.7h.1M246.2 56.2h.1M246.2 76.2h.1M250 76.2h.1M271.3 76.2h.1M80 140h.1M62.5 172.5h.1"/>
<path d="M65 170h.1M37.5 192.5h.1M58.7 192.5h.1M62.5 192.5h.1"/>
</g>
<g font-size="5.3">
<text x="219.8" y="179.1">MCU</text>
<text x="219.8" y="187.9">usbkvm pro</text>
<text x="280" y="187.9">2</text>
<text x="219.8" y="196.6">Lukas K.</text>
<text x="219.8" y="205.4">2024</text>
</g>
<text font-size="4.6" x="280" y="178.9">3/4</text>
<g font-size="2.4">
<text x="91.2" y="13.9">DVDD33</text>
<text x="100" y="18.2">FB1</text>
<text x="83.7" y="25.8">C42</text>
<text x="100" y="25.8">BLM18AG601SN1D</text>
<text x="137.5" y="25.8">C43</text>
<text x="208.1" y="24.5">USB_VBUS</text>
<text x="71.2" y="30.7">100 nF</text>
<text x="137.5" y="30.7">100 nF</text>
<text x="72.5" y="36.4">GND</text>
<text x="81.8" y="40.7">PA0</text>
<text x="85" y="36.4">GND</text>
<text x="93.2" y="38" transform="rotate(-90 93.2 38)">VDD</text>
<text x="95.8" y="38" transform="rotate(-90 95.8 38)">VDDIO2</text>
<text x="98.2" y="38" transform="rotate(-90 98.2 38)">VDDA</text>
<text x="101.2" y="37">U11</text>
<text x="127.7" y="40.7">NRST</text>
<text x="136.2" y="36.4">GND</text>
<text x="212.5" y="41.4">USB_VBUS</text>
<text x="227.5" y="38.9">GND</text>
<text x="264.2" y="42">VBUS</text>
<text x="270" y="38.2">J3</text>
<text x="76" y="45.7">LED_HID</text>
<text x="76" y="43.2">LED_USB</text>
<text x="81.8" y="43.2">PA1</text>
<text x="81.8" y="45.7">PA2</text>
<text x="212.5" y="47">U10</text>
<text x="261" y="47">NCSBU1</text>
<text x="81.8" y="48.2">PA3</text>
<text x="81.8" y="50.7">PA4</text>
<text x="81.8" y="53.2">PA5</text>
<text x="108.2" y="48.2">PB0</text>
<text x="108.2" y="50.7">PB1</text>
<text x="108.2" y="53.2">PB2</text>
<text x="213.8" y="49.7">Vcc</text>
<text x="261" y="49.5">NCSBU2</text>
<text x="81.8" y="58.2">PA7</text>
<text x="81.8" y="55.7">PA6</text>
<text x="108.2" y="58.2">PB4 VGA_SCL [2]</text>
<text x="108.2" y="55.7">PB3 VGA_SDA [2]</text>
<text x="219.5" y="57">IO3NC</text>
<text x="219.5" y="59.5">IO4</text>
<text x="219.5" y="54.5">IO2NC</text>
<text x="264.2" y="54.5">D+</text>
<text x="264.2" y="57">D-</text>
<text x="76" y="60.7">INPUT_SEL2 [1]</text>
<text x="76" y="65.7">LED_HDMI</text>
<text x="76" y="63.2">LED_VGA</text>
<text x="81.8" y="60.7">PA8</text>
<text x="81.8" y="65.7">PA10</text>
<text x="81.8" y="63.2">PA9</text>
<text x="108.2" y="60.7">PB5 GPIO0 [1]</text>
<text x="108.2" y="63.2">PB6 GPIO1 [1]</text>
<text x="108.2" y="65.7">PB7 EE_WP [1]</text>
<text x="212.5" y="64.5">NUP4114UCLW1T2G</text>
<text x="213.8" y="61.7">GND</text>
<text x="264.2" y="64.5">CC2</text>
<text x="264.2" y="62">CC1</text>
<text x="76" y="70.7">USB_HID_DP</text>
<text x="81.8" y="70.7">USB_DP</text>
<text x="81.8" y="68.2">USB_DM</text>
<text x="108.2" y="68.2">PB8</text>
<text x="131.2" y="68.2">ID</text>
<text x="215" y="68.9">GND</text>
<text x="232.5" y="72">5.1 kΩ</text>
<text x="232.5" y="69.5">R24</text>
<text x="243.7" y="72">5.1 kΩ</text>
<text x="243.7" y="69.5">R25</text>
<text x="264.2" y="69.5">GND</text>
<text x="272" y="70.7" transform="rotate(-90 272 70.7)">Shield</text>
<text x="76" y="73.2">SWDIO</text>
<text x="76" y="75.7">SWCLK</text>
<text x="81.8" y="73.2">SYS_SWDIO</text>
<text x="81.8" y="75.7">SYS_SWCLK</text>
<text x="270" y="73.2">USB4110-GF-A</text>
<text x="76" y="78.2">INPUT_SEL1 [1]</text>
<text x="81.8" y="78.2">PA15</text>
<text x="95" y="79.2">VSS</text>
<text x="101.2" y="82">STM32F042KxUx</text>
<text x="108.2" y="78.2">BOOT0</text>
<text x="272.5" y="81.4">GND</text>
<text x="96.3" y="86.4">GND</text>
<text x="122.5" y="86.4">GND</text>
<text x="131.2" y="86.4">GND</text>
<text x="250" y="130.1">DVDD33</text>
<text x="56.3" y="137">FB3</text>
<text x="100.6" y="140.7">USB_HID_VBUS</text>
<text x="255" y="140.7">J4</text>
<text x="56.3" y="144.5">BLM18AG601SN1D</text>
<text x="82.5" y="149.5">100 nF</text>
<text x="82.5" y="144.5">C45</text>
<text x="236" y="147">NRST</text>
<text x="255.5" y="144.5">1</text>
<text x="255.5" y="149.5">5</text>
<text x="255.5" y="147">3</text>
<text x="264.5" y="147">4</text>
<text x="264.5" y="144.5">2</text>
<text x="264.5" y="149.5">6</text>
<text x="270.3" y="144.5">SWDIO</text>
<text x="270.3" y="147">SWCLK</text>
<text x="270.3" y="149.5">TRACESWO</text>
<text x="38.8" y="154.5">J5</text>
<text x="81.2" y="155.1">GND</text>
<text x="240" y="152">C46</text>
<text x="255" y="153.2">TC2030-IDC-FP</text>
<text x="44.5" y="158.2">VBUS</text>
<text x="67.7" y="159.5">USB_HID_DM</text>
<text x="101.2" y="157.6">USB_HID_VBUS</text>
<text x="243.8" y="161.4">GND</text>
<text x="251.2" y="161.4">GND</text>
<text x="44.5" y="165.7">SBU2</text>
<text x="47.7" y="163.2">NC</text>
<text x="47.7" y="165.7">NC</text>
<text x="67.7" y="163.2">USB_HID_DP</text>
<text x="100" y="166">Vcc</text>
<text x="101.2" y="163.2">U12</text>
<text x="91" y="173.2">NCIO3</text>
<text x="91" y="170.7">NCIO2</text>
<text x="94.2" y="168.2">IO1</text>
<text x="144.5" y="168.5" transform="rotate(-90 144.5 168.5)">LED_HID</text>
<text x="153.3" y="168.5" transform="rotate(-90 153.3 168.5)">LED_USB</text>
<text x="162" y="168.5" transform="rotate(-90 162 168.5)">LED_VGA</text>
<text x="170.7" y="168.5" transform="rotate(-90 170.7 168.5)">LED_HDMI</text>
<text x="44.5" y="178.2">CC1</text>
<text x="94.2" y="175.7">IO4</text>
<text x="100" y="178">GND</text>
<text x="141.2" y="177">1 kΩ</text>
<text x="141.2" y="174.5">R26</text>
<text x="150" y="177">1 kΩ</text>
<text x="150" y="174.5">R27</text>
<text x="158.7" y="177">1 kΩ</text>
<text x="158.7" y="174.5">R28</text>
<text x="167.5" y="177">1 kΩ</text>
<text x="167.5" y="174.5">R29</text>
<text x="219.8" y="174.5">Sheet</text>
<text x="280" y="174.5">Number</text>
<text x="44.5" y="185.7">GND</text>
<text x="44.5" y="180.7">CC2</text>
<text x="65" y="185.7">R30</text>
<text x="76.3" y="185.7">R31</text>
<text x="101.2" y="180.7">NUP4114UCLW1T2G</text>
<text x="101.2" y="185.1">GND</text>
<text x="146.2" y="184.5">D4</text>
<text x="155" y="184.5">D5</text>
<text x="163.7" y="184.5">D6</text>
<text x="172.5" y="184.5">D7</text>
<text x="219.8" y="183.2">Project</text>
<text x="280" y="183.2">Revision</text>
<text x="38.2" y="187" transform="rotate(-90 38.2 187)">Shield</text>
<text x="38.8" y="189.5">USB4110-GF-A</text>
<text x="65" y="188.2">5.1 kΩ</text>
<text x="76.3" y="188.2">5.1 kΩ</text>
<text x="172.5" y="187">JE2835AWT-R-U27EA0000-N0000001</text>
<text x="219.8" y="192">Drawn by</text>
<text x="36.2" y="197.6">GND</text>
<text x="145" y="192.6">GND</text>
<text x="153.8" y="192.6">GND</text>
<text x="162.5" y="192.6">GND</text>
<text x="171.3" y="192.6">GND</text>
<text x="219.8" y="200.7">Date</text>
</g>
<g font-size="1.6">
<text x="113.5" y="53">+5V_VGA_DETECT [2]</text>
<text x="113.5" y="75.5">EE_SCL [1]</text>
<text x="113.5" y="73">EE_SDA [1]</text>
</g>
<g font-size="1.2">
<text x="80.7" y="39.5">6</text>
<text x="92" y="37" transform="rotate(-90 92 37)">1</text>
<text x="94.5" y="37" transform="rotate(-90 94.5 37)">17</text>
<text x="97" y="37" transform="rotate(-90 97 37)">5</text>
<text x="109.2" y="39.5">4</text>
<text x="80.7" y="47">9</text>
<text x="80.7" y="44.5">8</text>
<text x="109.2" y="47">14</text>
<text x="213.2" y="47" transform="rotate(-90 213.2 47)">5</text>
<text x="263.2" y="45.7">9</text>
<text x="80.7" y="49.5">10</text>
<text x="109.2" y="49.5">15</text>
<text x="109.2" y="52">16</text>
<text x="220.5" y="53.2">3</text>
<text x="220.5" y="50.7">1</text>
<text x="263.2" y="53.2">6 8</text>
<text x="263.2" y="48.2">3</text>
<text x="80.7" y="59.5">18</text>
<text x="80.7" y="57">13</text>
<text x="80.7" y="54.5">12</text>
<text x="109.2" y="59.5">28</text>
<text x="109.2" y="57">27</text>
<text x="109.2" y="54.5">26</text>
<text x="220.5" y="55.7">4</text>
<text x="220.5" y="58.2">6</text>
<text x="263.2" y="55.7">5 7</text>
<text x="80.7" y="64.5">20</text>
<text x="80.7" y="62">19</text>
<text x="109.2" y="62">29</text>
<text x="109.2" y="64.5">30</text>
<text x="213.2" y="63" transform="rotate(-90 213.2 63)">2</text>
<text x="263.2" y="63.2">10</text>
<text x="263.2" y="60.7">4</text>
<text x="80.7" y="72">23</text>
<text x="80.7" y="69.5">22</text>
<text x="109.2" y="72">2</text>
<text x="109.2" y="67">32</text>
<text x="263.2" y="68.2">1 12</text>
<text x="270.8" y="71.8" transform="rotate(-90 270.8 71.8)">M1 ... M4</text>
<text x="80.7" y="74.5">24</text>
<text x="80.7" y="77">25</text>
<text x="109.2" y="77">31</text>
<text x="109.2" y="74.5">3</text>
<text x="94.5" y="80.5" transform="rotate(-90 94.5 80.5)">PAD</text>
<text x="265.5" y="143.2">2</text>
<text x="254.5" y="148.2">5</text>
<text x="254.5" y="145.7">3</text>
<text x="265.5" y="145.7">4</text>
<text x="265.5" y="148.2">6</text>
<text x="45.5" y="162">9</text>
<text x="45.5" y="157">2 11</text>
<text x="45.5" y="164.5">3</text>
<text x="99.5" y="163.2" transform="rotate(-90 99.5 163.2)">5</text>
<text x="45.5" y="169.5">6 8</text>
<text x="45.5" y="172">5 7</text>
<text x="93.2" y="172">4</text>
<text x="93.2" y="169.5">3</text>
<text x="45.5" y="179.5">10</text>
<text x="45.5" y="177">4</text>
<text x="93.2" y="174.5">6</text>
<text x="99.5" y="179.2" transform="rotate(-90 99.5 179.2)">2</text>
<text x="45.5" y="184.5">1 12</text>
<text x="143.2" y="183.2" transform="rotate(-90 143.2 183.2)">2</text>
<text x="152" y="183.2" transform="rotate(-90 152 183.2)">2</text>
<text x="160.7" y="183.2" transform="rotate(-90 160.7 183.2)">2</text>
<text x="169.5" y="183.2" transform="rotate(-90 169.5 183.2)">2</text>
<text x="37" y="188" transform="rotate(-90 37 188)">M1 ... M4</text>
</g>
</svg>
